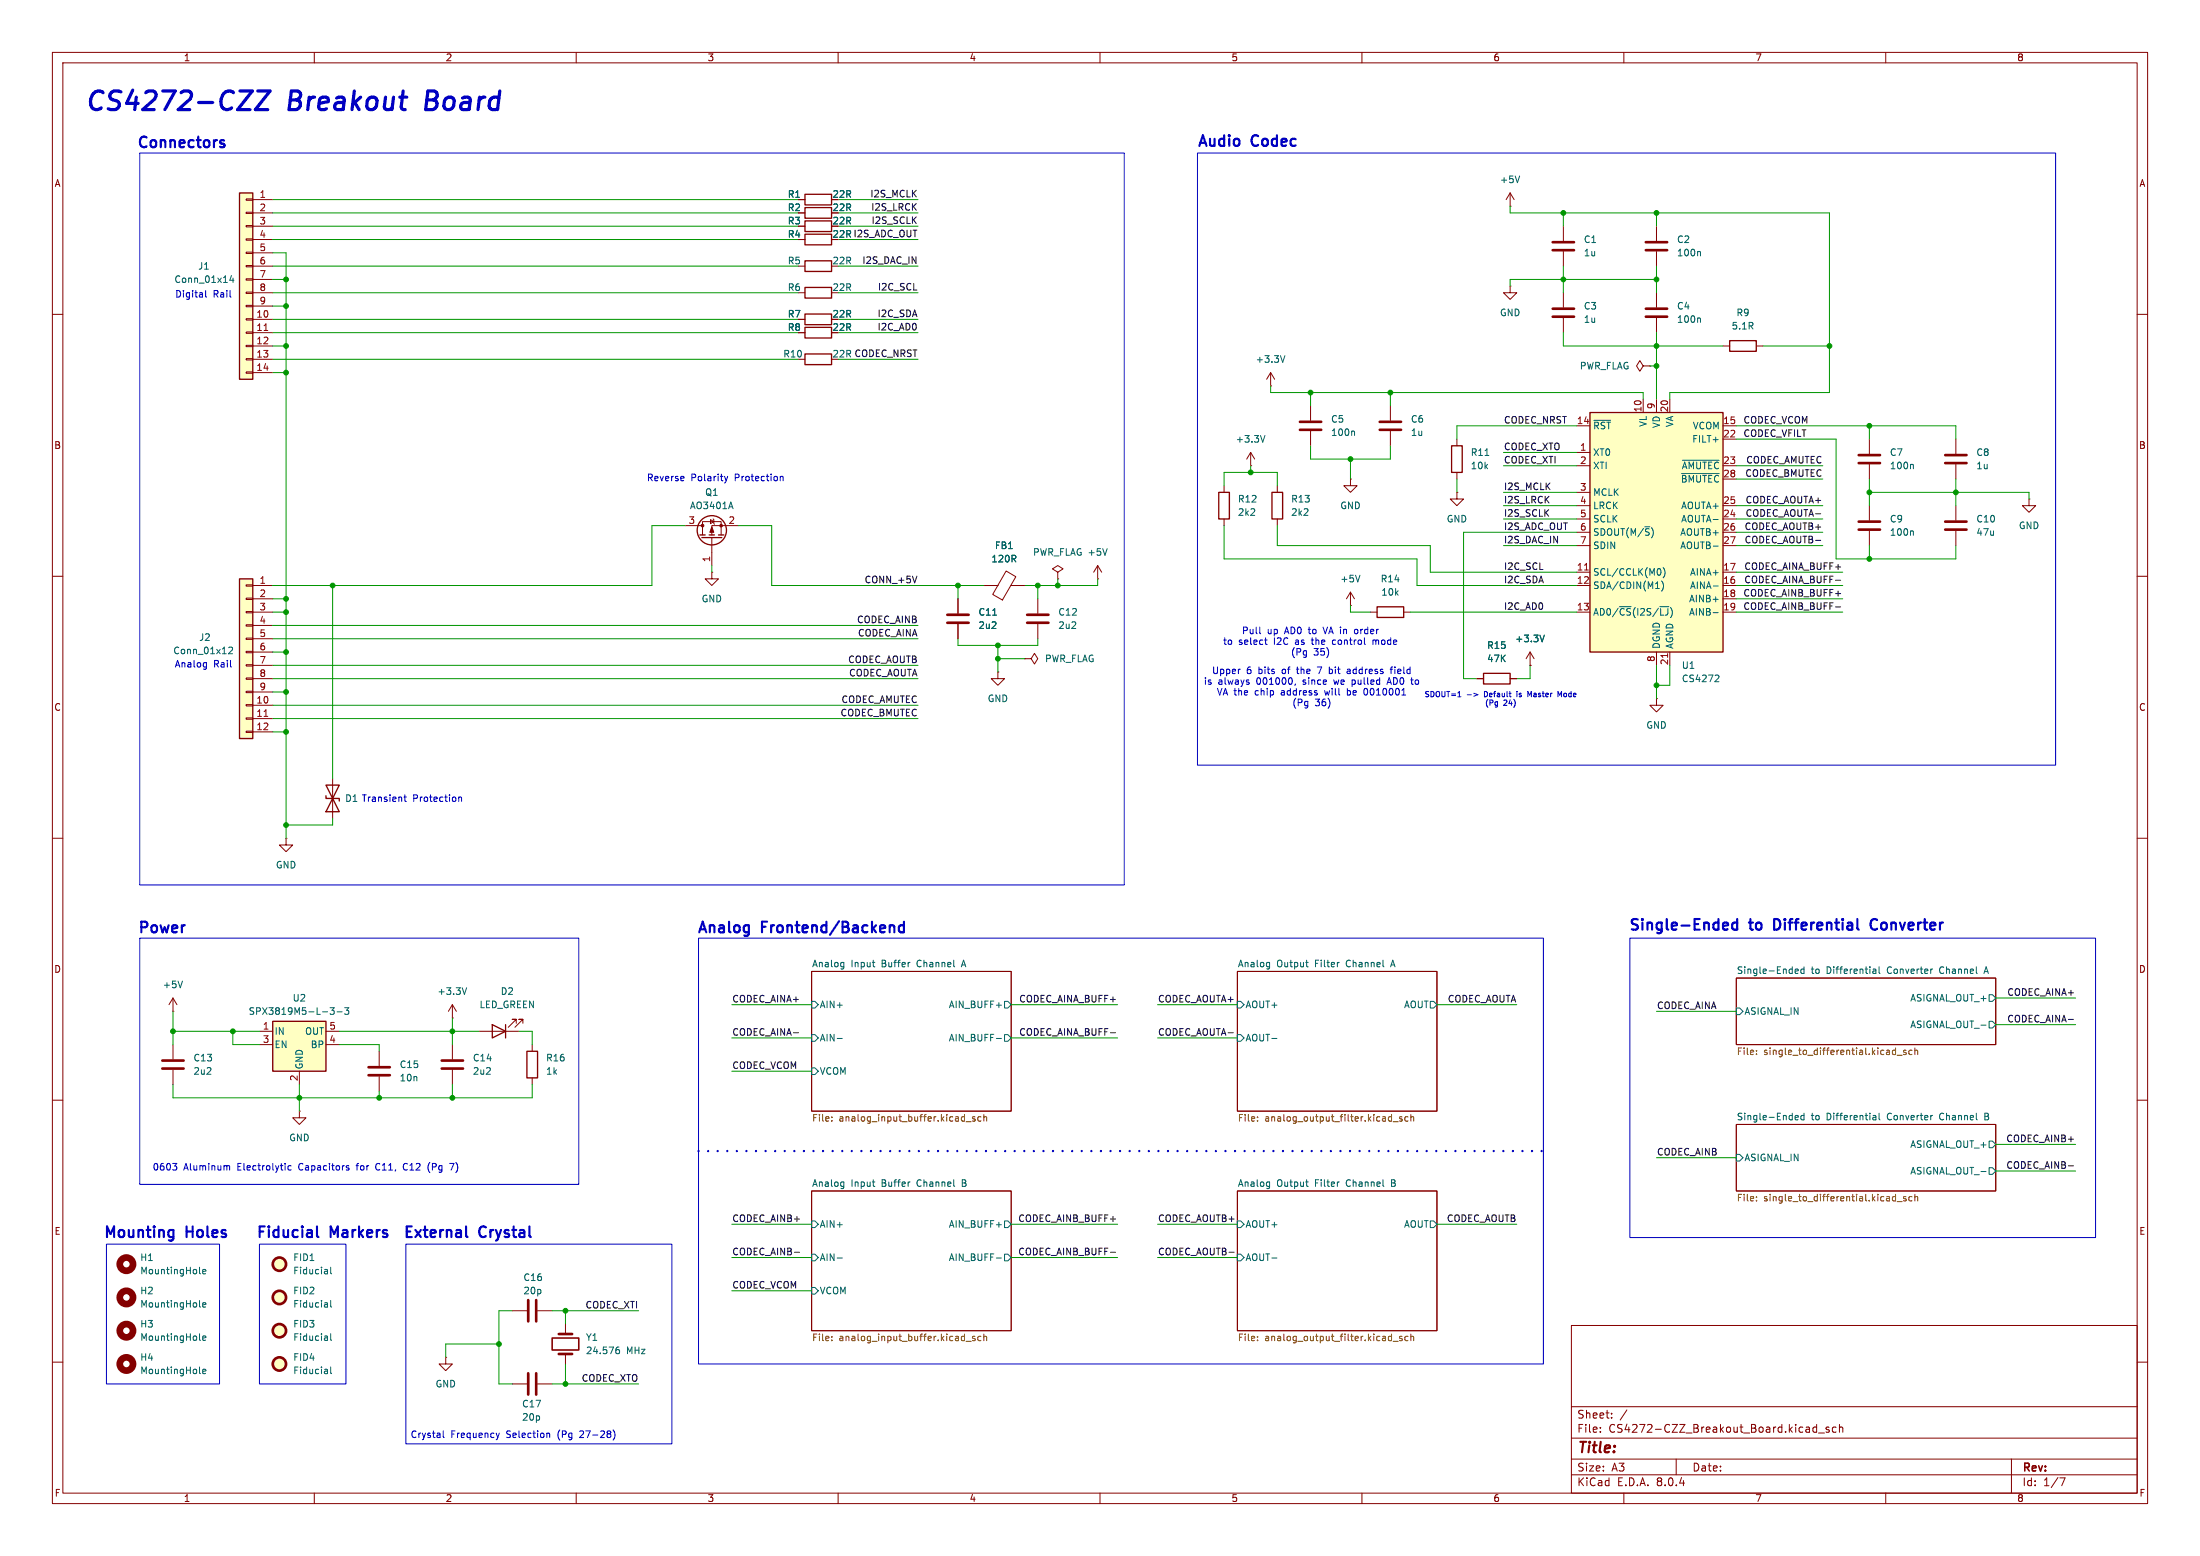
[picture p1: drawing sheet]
<svg xmlns="http://www.w3.org/2000/svg" width="420mm" height="297mm" viewBox="0 0 420 297" stroke-linecap="round" stroke-linejoin="round" font-family="sans-serif">
<g fill="none" stroke="#840000" stroke-width=".19">
<path d="M10 10h400v277h-400zM12 12h396v273h-396zM60 10v2M110 10v2M160 10v2M210 10v2M260 10v2M310 10v2M360 10v2M10 60h2M408 60h2M135.6 99.2l.7 .4-.7 .3z"/>
<path d="M136.1 99.1l.3 1M10 110h2M130.8 100.3h3.3M134.1 102.1v-2.5h3.6v2.5M135.9 102.6v5.4M141 100.3h-5.1v1.8M408 110h2M292.1 127h.1M292.1 124.5l-.8 1.2M292.1 124.5v2.5M292.1 124.5l.8 1.2M10 160h2"/>
<path d="M408 160h2M154.9 185.4h38.1v26.7h-38.1zM236.2 185.4h38.1v26.7h-38.1zM331.5 186.7h49.5v12.7h-49.5zM10 210h2M331.5 214.6h49.5v12.7h-49.5zM408 210h2M154.9 227.3h38.1v26.7h-38.1zM236.2 227.3h38.1v26.7h-38.1zM10 260h2M300 253h108v32h-108zM408 260h2"/>
<path d="M300 278.5h108M300 274.5h108M300 268.5h108M305.5 273.2v.2M305.5 272.5v.1M307.7 270.5v.2M307.7 269.8v.1M310.6 269.1l-1.3 1.9M320 278.5v3M346.1 273.1l.3 .3 .4-.1M346.8 271.9v1.5M346.8 272.5l-.4-.1-.3 .3"/>
<path d="M347.2 273.5h1.1M349.2 272.5l-.4-.1-.2 .2 .1 .2 .5 .2v.3h-.6M350.5 272.5l-.4-.1-.3 .3 .1 .6h.6M351.2 272.5l.2-.1 .3 .1 .1 .9M351.2 271.9v1.5M384 278.5v6.5M60 285v2M110 285v2M160 285v2M210 285v2M260 285v2M300 281.5h108"/>
<path d="M310 285v2M360 285v2M393.2 282.1h1l-.6 1.5"/>
</g>
<g fill="none" stroke="#006464" stroke-width=".19">
<path d="M139.5 95.8l.4 1.3M294.8 121.2l-.4 1.3M154.9 197.5h.7l.6 .6-.6 .7h-.7zM154.9 191.1h.7l.6 .7-.6 .6h-.7zM159.8 198.2h1M160.7 183.7l.4 .1M161.1 183.7v1l-.3 .3M161.1 184.5h-.4M166.5 183.7h.5M166.9 184.5h.1M190.2 191.9h1M190.2 198.2h1"/>
<path d="M191.8 191.1h.6l.6 .7-.6 .6h-.6zM191.8 197.5h.6l.6 .6-.6 .7h-.6zM236.2 197.5h.7l.6 .6-.6 .7h-.7zM236.2 191.1h.7l.6 .7-.6 .6h-.7zM242 183.7l.4 .1M242.4 184.5h-.4M242.4 183.7v1l-.3 .3M242.8 198.2h1M249.3 183.7h.4M249.6 184.5h.1M273 191.1h.7l.6 .7-.6 .6h-.7zM331.5 192.4h.6l.6 .6-.6 .7h-.6z"/>
<path d="M342.7 185.4l.6-.1-.1-.3h-.3l-.2 .1 .1 .7h.4M344.4 185h-.4l-.2 .2 .1 .6h.5M344.4 184.5v1.3M357.7 185l.4 .1v.7M358.1 185.8h-.4M358.1 185.3h-.4M358.7 184.5v1.1l.2 .2M378.2 195.7h.9M378.9 185.5h.6M379.2 184.5l-.5 1.3M379.7 189.9h.7l.6 .6-.6 .6h-.7zM379.7 194.9h.7l.6 .7-.6 .6h-.7z"/>
<path d="M154.9 203.8h.7l.6 .7-.6 .6h-.7zM342.7 213.3l.6-.1-.1-.2-.3-.1-.2 .2 .1 .6h.4M344.4 212.5v1.3M344.4 213l-.4-.1-.2 .3 .1 .5h.5M357.7 212.9l.4 .2v.7M358.1 213.7l-.4 .1M358.1 213.2l-.4 .1M358.7 212.5v1.1l.2 .2M378.9 213.1h.4M379.3 212.5h-.4v1.3h.5M379.7 217.8h.7l.6 .6-.6 .7h-.7zM154.9 239.4h.7l.6 .6-.6 .7h-.7z"/>
<path d="M154.9 233h.7l.6 .7-.6 .6h-.7zM160.7 225.6l.4 .1M161.1 225.6v1l-.3 .3M161.1 226.4l-.4 .1M166.5 225.6h.5M166.9 226.5h.1M190.2 233.8h1M191.8 233h.6l.6 .7-.6 .6h-.6zM191.8 239.4h.6l.6 .6-.6 .7h-.6zM236.2 239.4h.7l.6 .6-.6 .7h-.7zM236.2 233h.7l.6 .7-.6 .6h-.7zM242 225.6l.4 .1"/>
<path d="M242.4 225.6v1l-.3 .3M242.4 226.4l-.4 .1M249.3 225.6h.4M249.6 226.5h.1M273 233h.7l.6 .7-.6 .6h-.7zM331.5 220.3h.6l.6 .7-.6 .6h-.6zM378.2 223.6h.9M379.7 222.9h.7l.6 .6-.6 .7h-.7zM154.9 245.7h.7l.6 .7-.6 .6h-.7zM159.8 240.1h1M190.2 240.1h1M242.8 240.1h1"/>
</g>
<g fill="none" stroke="#725600" stroke-width=".19">
<path d="M158.8 213.9v.1M158.8 213.2v.1M184.4 214.1h1M186.1 213.2h-.3l-.2 .1 .1 .2 .4 .1v.3h-.5M187.3 213.2h-.4l-.2 .2 .1 .5h.5M187.8 213.3l.2-.1h.3l.1 .8M187.8 212.7v1.3M240.1 213.9v.1M240.1 213.2v.1M266 214.1h.9M267.6 213.2h-.3l-.1 .1v.2l.4 .1v.3h-.4M268.8 213.2h-.4l-.2 .2 .1 .5h.5"/>
<path d="M269.3 213.3l.2-.1h.3l.1 .8M269.3 212.7v1.3M335.3 201.2v.1M335.3 200.5v.1M361.7 200.5h.2M361.9 200v1.3M361.9 201.2l-.2 .1M362.2 201.4h.9M363.9 200.5h-.3l-.2 .1v.2l.5 .1v.3h-.5M365 200.5h-.3l-.3 .2 .1 .5h.5M365.6 200.6l.1-.1h.3l.1 .8M365.6 200v1.3"/>
<path d="M335.3 228.5v.1M335.3 229.1v.1M361.7 228.4l.2 .1M361.9 228v1.2M361.9 229.2h-.2M362.2 229.4h.9M363.9 228.5l-.3-.1-.2 .2v.2l.5 .1v.3h-.5M365 228.5l-.3-.1-.3 .2 .1 .6h.5M365.6 228v1.2M365.6 228.5l.1-.1 .3 .1 .1 .7M158.8 255.1v.1M158.8 255.8v.1"/>
<path d="M184.4 256h1M186.1 255.1h-.3l-.2 .1 .1 .2 .4 .1v.3h-.5M187.3 255.1h-.4l-.2 .2 .1 .5h.5M187.8 254.6v1.3M187.8 255.2l.2-.1h.3l.1 .8M240.1 255.1v.1M240.1 255.8v.1M266 256h.9M267.6 255.1h-.3l-.1 .1v.2l.4 .1v.3h-.4M268.8 255.1h-.4l-.2 .2 .1 .5h.5M269.3 254.6v1.3M269.3 255.2l.2-.1h.3l.1 .8"/>
</g>
<g fill="none" stroke="#840000" stroke-width=".25">
<path d="M133.6 102.1h1M134 102.6h3.8M135.4 102.1h1M137.2 102.1h1"/>
<circle cx="135.9" cy="101.2" r="2.79"/>
</g>
<g fill="#840000" stroke="#840000" stroke-width=".19">
<path d="M135.9 100.6l.4 1h-.8z"/>
<circle cx="137.7" cy="100.3" r=".25"/>
<circle cx="134.1" cy="100.3" r=".25"/>
</g>
<path d="M45.7 36.8h2.6v35.6h-2.6z" fill="#ffffc2"/>
<g fill="none" stroke="#840000" stroke-width=".19">
<path d="M47 38h1.3v.2h-1.3zM48.3 38.1h3.8M152.4 38.1h1.3M47 58.3h1.3v.2h-1.3zM47 55.8h1.3v.2h-1.3zM47 53.2h1.3v.3h-1.3zM47 50.7h1.3v.2h-1.3zM47 48.1h1.3v.3h-1.3zM47 45.6h1.3v.2h-1.3zM47 43.1h1.3v.2h-1.3zM47 40.5h1.3v.3h-1.3zM48.3 40.6h3.8"/>
<path d="M48.3 43.2h3.8M48.3 45.7h3.8M48.3 48.3h3.8M48.3 50.8h3.8M48.3 53.3h3.8M48.3 55.9h3.8M48.3 58.4h3.8M152.4 40.6h1.3M152.4 43.2h1.3M152.4 45.7h1.3M152.4 50.8h1.3M152.4 55.9h1.3"/>
<path d="M47 71h1.3v.2h-1.3zM47 68.5h1.3v.2h-1.3zM47 65.9h1.3v.3h-1.3zM47 63.4h1.3v.2h-1.3zM47 60.8h1.3v.3h-1.3zM48.3 61h3.8M48.3 63.5h3.8M48.3 66h3.8M48.3 68.6h3.8M48.3 71.1h3.8M152.4 61h1.3M152.4 63.5h1.3"/>
<path d="M152.4 68.6h1.3M233.7 92.7v1.3M233.7 99.1v1.2M243.8 92.7v1.3M243.8 99.1v1.2M257.8 91.4v1.3h1.3l-1.3 1.3-1.3-1.3h1.3M257.8 91.4h.1M278.1 94v1.3h1.3l-1.3 1.2-1.2-1.2h1.2M278.1 94h.1M356.9 83.8v2.8M356.9 88.6v2.8M356.9 96.5v2.8"/>
<path d="M373.4 96.5v2.8M135.9 109.2v1.3h1.3l-1.3 1.3-1.3-1.3h1.3M135.9 109.2h.1M257.8 115.6h.1M257.8 113l-.8 1.3M257.8 113v2.6M257.8 113l.8 1.3M261.6 116.8h1.3M268 116.8h1.2M356.9 101.3v2.8M373.4 101.3v2.8M281.9 129.5h1.3"/>
<path d="M288.3 129.5h1.3M316.2 133.4v1.2h1.3l-1.3 1.3-1.2-1.3h1.2M316.2 133.4h.1M85.1 259.1v1.2h1.3l-1.3 1.3-1.3-1.3h1.3M85.1 259.1h.1M97.8 250.2h2.8M102.6 250.2h2.8M107.9 252.7v1.9M107.9 258.4v1.9M97.8 264.2h2.8M102.6 264.2h2.8"/>
</g>
<g fill="none" stroke="#840000" stroke-width=".25">
<path d="M45.7 36.8h2.6v35.6h-2.6zM153.7 39.6h5v2.1h-5zM153.7 37.1h5v2h-5zM153.7 44.7h5v2h-5zM153.7 49.8h5v2h-5zM153.7 42.2h5v2h-5zM153.7 54.9h5v2h-5zM153.7 59.9h5v2.1h-5zM153.7 62.5h5v2h-5zM153.7 67.6h5v2h-5zM232.7 94h2v5.1h-2zM242.8 94h2.1v5.1h-2.1z"/>
<path d="M262.9 115.8h5.1v2.1h-5.1zM283.2 128.5h5.1v2.1h-5.1z"/>
</g>
<path d="M50.4 63.1h.7" fill="none" stroke="#a90000" stroke-width=".19"/>
<g fill="none" stroke="#006464" stroke-width=".19">
<path d="M44.2 52.6l-.3 .9h.8M44.5 53.1v.8M365.1 88.6l.2 .2v.7M259.6 109.8l-.4 1.3M365.1 101.3l.2 .2v.7M38.1 243l.2 .1M38.1 249.3l.2 .2M38.1 255.7l.2 .1M38.7 242.7l.6-.1-.1-.2-.3-.1-.2 .2 .1 .6h.4M38.7 249.1l.6-.1-.1-.3h-.3l-.2 .1 .1 .6h.4M38.7 255.4l.6-.1-.1-.2-.3-.1-.2 .2 .1 .6h.4M62.5 242.4v.7"/>
<path d="M62.5 248.7v.8M62.5 255.1v.7M62.5 255.8h-.1M62.5 255.3l-.1 .1M62.5 243.1h-.1M62.5 242.6l-.1 .1M62.5 249.4l-.1 .1M62.5 249h-.1M63.1 254.6v1.1l.2 .1M63.1 241.9v1.1l.2 .1M63.1 248.2v1.1l.2 .2M117.7 257.7l.3-.1 .3 .2-.1 .5h-.5"/>
<path d="M118.2 257.1l-.4 .1-.2 .2M38.1 262l.2 .2M38.7 261.8l.6-.1-.1-.3h-.3l-.2 .1 .1 .6h.4M62.5 261.4v.8M62.5 262.1l-.1 .1M62.5 261.7h-.1M63.1 260.9v1.1l.2 .2"/>
</g>
<g fill="none" stroke="#840000" stroke-width=".51">
<path d="M354.8 88.4h4.1M354.8 86.9h4.1M354.8 99.6h4.1M371.3 99.6h4.1M354.8 101.1h4.1M371.3 101.1h4.1M100.8 248.2v4M102.4 248.2v4M106.7 258.4h2.5M106.7 254.6h2.5M100.8 262.1v4.1M102.4 262.1v4.1"/>
<circle cx="53.3" cy="241.3" r="1.27"/>
<circle cx="53.3" cy="254" r="1.27"/>
<circle cx="53.3" cy="247.6" r="1.27"/>
<circle cx="53.3" cy="260.3" r="1.27"/>
</g>
<g fill="#ffffc2" stroke="#ffffc2" stroke-width=".19">
<circle cx="53.3" cy="254" r="1.27"/>
<circle cx="53.3" cy="241.3" r="1.27"/>
<circle cx="53.3" cy="247.6" r="1.27"/>
<circle cx="53.3" cy="260.3" r="1.27"/>
</g>
<path d="M105.4 255.4h5.1v2.3h-5.1z" fill="none" stroke="#840000" stroke-width=".3"/>
<g fill="none" stroke="#840000" stroke-width="1.3">
<circle cx="24.1" cy="241.3" r="1.27"/>
<circle cx="24.1" cy="254" r="1.27"/>
<circle cx="24.1" cy="247.6" r="1.27"/>
<circle cx="24.1" cy="260.3" r="1.27"/>
</g>
<path d="M303.5 78.7h25.4v45.8h-25.4z" fill="#ffffc2"/>
<path d="M303.5 78.7h25.4v45.8h-25.4zM330.2 65h5.1v2.1h-5.1zM277.1 85.1h2v5.1h-2zM94 195.6l2.5 1.3-2.5 1.2zM96.5 195.6v2.5M100.6 200.7h2v5h-2z" fill="none" stroke="#840000" stroke-width=".25"/>
<g fill="none" stroke="#840000" stroke-width=".19">
<path d="M288.3 39.4h.1M288.3 36.8l-.8 1.3M288.3 36.8v2.6M288.3 36.8l.8 1.3M288.3 54.6v1.3h1.3l-1.3 1.3-1.3-1.3h1.3M288.3 54.6h.1M298.4 43.2v2.8M298.4 48v2.8M298.4 55.9v2.8M316.2 43.2v2.8M316.2 48v2.8M316.2 55.9v2.8"/>
<path d="M242.6 73.7h.1M242.6 71.1l-.8 1.3M242.6 71.1v2.6M242.6 71.1l.7 1.3M250.2 77.5v2.8M265.4 77.5v2.8M298.4 60.7v2.8M313.7 69.9l-.6-1.1-.7 1.1 .7 1 .6-1h1.3M313.7 76.2v2.5M315 69.9h.1M316.2 60.7v2.8M316.2 76.2v2.5"/>
<path d="M318.8 76.2v2.5M328.9 66h1.3M335.3 66h1.2M238.8 88.9h.1M238.8 86.4l-.8 1.2M238.8 86.4v2.5M238.8 86.4l.7 1.2M250.2 82.3v2.8M265.4 82.3v2.8M278.1 83.8v1.3M278.1 90.2v1.2M301 86.4h2.5"/>
<path d="M301 81.3h2.5M301 88.9h2.5M301 99.1h2.5M301 96.5h2.5M301 94h2.5M328.9 81.3h2.6M328.9 88.9h2.6M328.9 83.8h2.6M328.9 99.1h2.6M328.9 96.5h2.6M328.9 91.4h2.6M373.4 83.8v2.8"/>
<path d="M373.4 88.6v2.8M387.3 95.3v1.2h1.3l-1.3 1.3-1.2-1.3h1.2M387.3 95.3h.1M182.9 114.3v2.8M182.9 119.1v2.8M198.1 114.3v2.8M198.1 119.1v2.8M201.9 109.2l1-.6-1-.6-1 .6 1 .6v1.3M201.9 110.5h.1M209.5 110.5h.1M209.5 108l-.7 1.2M209.5 108v2.5"/>
<path d="M209.5 108l.8 1.2M301 109.2h2.5M301 111.8h2.5M301 116.8h2.5M301 101.6h2.5M301 104.1h2.5M328.9 109.2h2.6M328.9 111.8h2.6M328.9 116.8h2.6M328.9 114.3h2.6M328.9 101.6h2.6M328.9 104.1h2.6"/>
<path d="M190.5 128.3v1.2h1.3l-1.3 1.3-1.3-1.3h1.3M190.5 128.3h.1M195.6 125.7h1.2l.7-1 .6 1-.6 1-.7-1M195.6 125.7h.1M316.2 124.5v2.5M318.8 124.5v2.5M33 193h.1M33 190.5v2.5M33 199.4v2.8M33 190.5l-.7 1.3M33 190.5l.8 1.3M86.4 199.4v2.8"/>
<path d="M91.4 196.9h7.7M98.6 195.3v-.7h-.8h.8l-1.6 1.5M99.8 195.3v-.7h-.7h.7l-1.5 1.5M101.6 199.4v1.3M33 204.2v2.8M86.4 204.2v2.8M101.6 205.7v1.3"/>
</g>
<g fill="none" stroke="#006464" stroke-width=".19">
<path d="M290.1 33.6l-.4 1.3M324.4 48l.2 .2v.6M245.3 67.9l-.4 1.3M324.4 60.7l.2 .2v.6M241.5 83.1l-.4 1.3M258.4 82.3l.2 .2v.6M283.5 86.9h.7M304.3 80.2h3.2M321 90.4h7.2M321.2 87.9h7M189.5 117.4h.7M211.4 104.7l-.5 1.3"/>
<path d="M316.1 112.3h.7M316.8 108.5a.79 .79 0 0 1 0 1.3M317.2 110.9a1.46 1.46 0 0 1 0 1.9M317.5 108.3a1.46 1.46 0 0 1 0 2M327.1 111.9h.9M327.1 116.9h.9M327.1 104.2h.9M327.6 128.8l.4 .1 .2 .3-.8 .9h.8M34.8 187.3l-.4 1.2"/>
</g>
<path d="M302.5 108.8h.7M318.4 124.8v.7" fill="none" stroke="#a90000" stroke-width=".19"/>
<g fill="none" stroke="#840000" stroke-width=".51">
<path d="M296.4 58.9h4.1M296.4 47.8h4.1M296.4 46.2h4.1M314.2 58.9h4.1M314.2 47.8h4.1M314.2 46.2h4.1M296.4 60.5h4.1M314.2 60.5h4.1M248.2 82h4M248.2 80.5h4M263.4 82h4.1M263.4 80.5h4.1"/>
<path d="M371.3 88.4h4.1M371.3 86.9h4.1M180.8 118.9h4.1M180.8 117.3h4.1M196.1 118.9h4.1M196.1 117.3h4.1M31 204h4.1M31 202.4h4.1M84.3 204h4.1M84.3 202.4h4.1"/>
</g>
<path d="M45.7 110.5h2.6v30.5h-2.6z" fill="#ffffc2"/>
<g fill="none" stroke="#840000" stroke-width=".19">
<path d="M47 119.3h1.3v.2h-1.3zM47 116.7h1.3v.3h-1.3zM47 114.2h1.3v.2h-1.3zM47 111.6h1.3v.3h-1.3zM48.3 111.8h3.8M48.3 114.3h3.8M48.3 116.8h3.8M48.3 119.4h3.8M47 139.6h1.3v.2h-1.3zM47 137h1.3v.3h-1.3zM47 134.5h1.3v.2h-1.3zM47 132h1.3v.2h-1.3z"/>
<path d="M47 129.4h1.3v.3h-1.3zM47 126.9h1.3v.2h-1.3zM47 124.3h1.3v.3h-1.3zM47 121.8h1.3v.2h-1.3zM48.3 134.6h3.8M48.3 137.2h3.8M48.3 139.7h3.8M48.3 121.9h3.8M48.3 124.5h3.8M48.3 127h3.8M48.3 129.5h3.8M48.3 132.1h3.8"/>
<path d="M63.5 148.6v7.6M72.4 200.7v2.8M72.4 205.5v2.8"/>
</g>
<path d="M45.7 110.5h2.6v30.5h-2.6zM62.2 151.9v.5h2.6v.5M62.2 149.9h2.6l-2.6 5h2.6z" fill="none" stroke="#840000" stroke-width=".25"/>
<path d="M50.4 136.7h.7" fill="none" stroke="#a90000" stroke-width=".19"/>
<path d="M43.7 123.6l.5-.1 .2 .4-.8 .9h.8" fill="none" stroke="#006464" stroke-width=".19"/>
<path d="M70.4 205.2h4M70.4 203.7h4" fill="none" stroke="#840000" stroke-width=".51"/>
<path d="M52.1 194.9h10.1v9.6h-10.1z" fill="#ffffc2"/>
<path d="M52.1 194.9h10.1v9.6h-10.1z" fill="none" stroke="#840000" stroke-width=".25"/>
<g fill="none" stroke="#840000" stroke-width=".19">
<path d="M152.4 38.1h1.3M152.4 40.6h1.3M152.4 45.7h1.3M152.4 43.2h1.3M152.4 61h1.3M152.4 63.5h1.3M182.9 114.3v2.8M182.9 119.1v2.8M188 111.8h2.5M192.1 109l1.8 1.1-2.5 4.4-1.9-1zM193 111.8h2.6M281.9 129.5h1.3"/>
<path d="M288.3 129.5h1.3M292.1 127h.1M54.6 160v1.3h1.3l-1.3 1.3-1.3-1.3h1.3M54.6 160h.1M49.5 196.9h2.6M49.5 199.4h2.6M62.2 196.9h2.6M62.2 199.4h2.6M86.4 194.3h.1M86.4 191.8l-.8 1.2M86.4 191.8v2.5M86.4 191.8l.7 1.2"/>
<path d="M57.1 212.1v1.3h1.3l-1.3 1.2-1.2-1.2h1.2M57.1 212.1h.1M57.1 204.5v2.5"/>
</g>
<path d="M189.5 117.4h.7M294.8 121.2l-.4 1.3M63 192.3h.8l-.4 .5 .3 .2v.5l-.1 .1-.6-.1M64.3 193.1h1M65.8 192.3h.8l-.4 .5 .3 .2v.5l-.2 .1-.5-.1M89.1 188.5l-.4 1.3" fill="none" stroke="#006464" stroke-width=".19"/>
<path d="M175 110l-.4 1.2M346.6 103.1h1M350.4 115.8h1M350.4 110.8h1M151.5 197.1h.9M212 197.1h1M394.9 194.6h.9M151.7 239h.9M212 239h1M234.6 239h1M394.9 222.5h.9" fill="none" stroke="#0f0f0f" stroke-width=".19"/>
<g fill="none" stroke="#0000c2" stroke-width=".41">
<path d="M42.3 27.4l.5 .1 .1 .3-.3 .3h-.4M42.3 26.7l.5 .1M172.6 175.9v2.1M172.6 176.7l-.6-.1-.4 .4v.6l.2 .3 .2 .1 .6-.1M329.6 176.1l.2 .1 .1 .4-1 .2M329.8 177.4l-.2 .1M331.6 175.4v2.1M331.6 176.2l-.5-.1-.4 .4v.6l.2 .3 .2 .1 .5-.1M358 175.4a1.03 1.03 0 0 0-.9 1 1.03 1.03 0 0 0 .9 1.1M32.9 234.8l.2 .1M33.1 234.8l-.1 1.8M33.1 236l-.2 .1"/>
<path d="M60.5 234.1v1.7l.3 .3M89 234.1v1.7l.3 .3"/>
</g>
<g fill="none" stroke="#0000c2" stroke-width=".19">
<path d="M26.7 29.2h187.9v139.7h-187.9zM228.6 29.2h163.8v116.9h-163.8zM39.3 55.4v1.1l.1 .2M130.5 91l.1 .2-.6 .1M138.3 90.9l.3 .9M138.6 91.8l-.3 .4M138.9 90.9l-.3 .9M149 90.9v.9M149 91l.1-.1 .3 .1 .1 .8M240.5 119.7v1.1l.2 .2M252.6 119.7l.4 1.3M39 126.5h.4"/>
<path d="M39.4 126.5v1l-.2 .3M39.4 127.3h-.4M236.7 127.7h.1M241.6 122.8l.3 .2M247.3 130.6l-.1 .2M251.5 127.3h.8M253.8 127.3v1.3M253.8 128.5l.3 .1M254.1 127.7l-.3 .1M254.6 122.2l-.2 .2v.4l.2 .2M257.2 127.8h.5M257.2 131.4v1.3"/>
<path d="M257.2 132.6l.1 .1M257.3 131.8l-.1 .1M257.8 128l-.5 .1-.1 .2 .1 .3 .5-.1M258.1 129.8v1.2M258.1 130.6h.1M258.2 129.8h-.1M259 120.1l-.3 .1-.1 .2v.4l.4 .2M260.4 131.9l.1 .6 .3 .2M262.1 122.2v.8M262.5 122.2l-.4 .1M264.9 130.3h.6M265.2 129.4l-.4 1.2"/>
<path d="M265.4 127.7h.5M265.9 127.3l-.3 .2v1.1M269.3 129.8h.5M269.7 130.6h.1M278.3 133h.6M280.1 132.6h.8M281.4 132.3l.7 .3-.7 .3M289.6 132v.1M292 132.7l-.3-.7v1M298.1 132l-.3 .7-.4-.7v1M77.1 152.1h.5M77.3 151.7v1.1l.3 .2"/>
<path d="M87.6 152.3l.2-.2 .3 .1v.8M87.6 152.1v.9M26.7 179.1h83.8v47h-83.8zM133.3 179.1h161.3v81.2h-161.3zM311.1 179.1h88.9v57.1h-88.9zM20.3 237.5h21.6v26.7h-21.6zM33 222.1h.7l-.4 .5M33.5 222.6l.2 .2v.3l-.2 .2M43.4 222.6h.4v.7M49.5 237.5h16.5v26.7h-16.5zM55.6 222.6l-.4-.1-.2 .2 .1 .6h.5M66.3 222.5l.3 .1"/>
<path d="M66.3 222.9l.3 .1v.2l-.4 .1M72 222.1l-.3 .5 .3 .7M77.4 222.1a.68 .68 0 0 0-.4 .6 .68 .68 0 0 0 .4 .6M77.5 237.5h50.8v38.1h-50.8zM82.1 221.9a1.46 1.46 0 0 0 0 1.9M85.8 222.1h.9l-.6 1.2M84.6 273.1v1.1l.2 .2M94.7 273.5l.3 .9M95 274.4l-.1 .3M95.3 273.5l-.3 .9M104.5 273.6h.4v.8M117 272.9a1.46 1.46 0 0 1 0 2"/>
</g>
<path d="M45.8 17.4h2.4l-2.8 3.5h2.3M49.2 17.4h2.4l-2.9 3.5h2.4" fill="none" stroke="#0000c2" stroke-width=".61"/>
<path d="M133.3 219.7h161.3" fill="none" stroke="#0000c2" stroke-width=".46" stroke-dasharray="0 1.8"/>
<g fill="none" stroke="#009600" stroke-width=".19">
<path d="M52.1 38.1h100.3M160 38.1h15.3M288.3 39.4v1.2h60.9v34.3h-30.4v1.3M52.1 48.3h2.5v111.7M52.1 40.6h100.3M52.1 45.7h100.3M52.1 50.8h100.3M52.1 43.2h100.3M52.1 55.9h100.3M52.1 53.3h2.5M52.1 58.4h2.5M160 40.6h15.3"/>
<path d="M160 45.7h15.3M160 50.8h15.3M160 43.2h15.3M160 55.9h15.3M298.4 40.6v2.6M298.4 50.8v5.1M316.2 40.6v2.6M316.2 50.8v5.1M316.2 53.3h-27.9v1.3M52.1 68.6h100.3M52.1 61h100.3M52.1 63.5h100.3"/>
<path d="M52.1 66h2.5M52.1 71.1h2.5M160 68.6h15.3M160 61h15.3M160 63.5h15.3M242.6 73.7v1.2h71.1v1.3M250.2 74.9v2.6M265.4 74.9v2.6M298.4 63.5v2.5h30.5M315 69.9h1.2M316.2 63.5v12.7M336.5 66h12.7"/>
<path d="M233.7 92.7v-2.5h10.1v2.5M238.8 88.9v1.3M250.2 85.1v2.5h15.2v-2.5M257.8 87.6v3.8M278.1 91.4v2.6M287 94h14M287 88.9h14M287 86.4h14M287 96.5h14M287 99.1h14M301 81.3h-22.9v2.5M331.5 81.3h41.9v2.5"/>
<path d="M331.5 83.8h19v22.9h22.9v-2.6M331.5 88.9h16.5M331.5 96.5h16.5M331.5 99.1h16.5M331.5 91.4h16.5M356.9 94h30.4v1.3M356.9 81.3v2.5M356.9 91.4v5.1M373.4 91.4v5.1M52.1 119.4h123.2M52.1 116.8h2.5M52.1 114.3h2.5"/>
<path d="M63.5 111.8v36.8M130.8 100.3h-6.3v11.5h-72.4M135.9 108v1.2M141 100.3h6.3v11.5h40.7M182.9 111.8v2.5M198.1 111.8v2.5M201.9 110.5v1.3M209.5 110.5v1.3h-13.9M233.7 100.3v6.4h36.8v5.1h30.5M243.8 100.3v3.8h29.2v5.1h28M257.8 115.6v1.2h3.8M269.2 116.8h31.8"/>
<path d="M287 104.1h14M301 101.6h-21.6v27.9h2.5M331.5 111.8h20.3M331.5 104.1h16.5M331.5 109.2h20.3M331.5 116.8h20.3M331.5 114.3h20.3M331.5 101.6h16.5M356.9 104.1v2.6M52.1 137.2h123.2M52.1 139.7h2.5M52.1 134.6h123.2"/>
<path d="M52.1 127h123.2M52.1 132.1h2.5M52.1 129.5h123.2M52.1 121.9h123.2M52.1 124.5h2.5M182.9 121.9v1.3h15.2v-1.3M190.5 123.2v5.1M190.5 125.7h5.1M292.1 127v2.5h-2.5M316.2 127v6.4M318.8 127v3.8h-2.6M63.5 156.2v1.3h-8.9"/>
<path d="M33 196.9h16.5M33 193v6.4M44.4 196.9v2.5h5.1M64.8 196.9h26.6M64.8 199.4h7.6v1.3M86.4 194.3v5.1M99.1 196.9h2.5v2.5M139.7 198.1h15.2M139.7 191.8h15.2M193 198.1h20.4M193 191.8h20.4M221 198.1h15.2"/>
<path d="M221 191.8h15.2M274.3 191.8h15.3M316.2 193h15.3M381 190.5h15.2M381 195.6h15.2M33 207v2.6h68.6v-2.6M57.1 207v5.1M72.4 208.3v1.3M86.4 207v2.6M139.7 204.5h15.2M381 218.4h15.2M139.7 233.7h15.2"/>
<path d="M193 233.7h20.4M221 233.7h15.2M274.3 233.7h15.3M316.2 221h15.3M381 223.5h15.2M95.2 256.5h-10.1v2.6M97.8 250.2h-2.6v14h2.6M105.4 250.2h16.5M107.9 250.2v2.5M139.7 246.4h15.2M139.7 240h15.2M193 240h20.4"/>
<path d="M221 240h15.2M105.4 264.2h16.5M107.9 260.3v3.9"/>
</g>
<g fill="#009600" stroke="#009600" stroke-width=".19">
<circle cx="316.2" cy="66" r=".46"/>
<circle cx="316.2" cy="53.3" r=".46"/>
<circle cx="316.2" cy="40.6" r=".46"/>
<circle cx="316.2" cy="69.9" r=".46"/>
<circle cx="298.4" cy="40.6" r=".46"/>
<circle cx="298.4" cy="53.3" r=".46"/>
<circle cx="257.8" cy="87.6" r=".46"/>
<circle cx="250.2" cy="74.9" r=".46"/>
<circle cx="265.4" cy="74.9" r=".46"/>
<circle cx="198.1" cy="111.8" r=".46"/>
<circle cx="201.9" cy="111.8" r=".46"/>
<circle cx="190.5" cy="125.7" r=".46"/>
<circle cx="182.9" cy="111.8" r=".46"/>
<circle cx="190.5" cy="123.2" r=".46"/>
<circle cx="356.9" cy="106.7" r=".46"/>
<circle cx="373.4" cy="94" r=".46"/>
<circle cx="238.8" cy="90.2" r=".46"/>
<circle cx="356.9" cy="81.3" r=".46"/>
<circle cx="349.2" cy="66" r=".46"/>
<circle cx="356.9" cy="94" r=".46"/>
<circle cx="316.2" cy="130.8" r=".46"/>
<circle cx="54.6" cy="132.1" r=".46"/>
<circle cx="54.6" cy="124.5" r=".46"/>
<circle cx="54.6" cy="116.8" r=".46"/>
<circle cx="54.6" cy="71.1" r=".46"/>
<circle cx="54.6" cy="58.4" r=".46"/>
<circle cx="54.6" cy="66" r=".46"/>
<circle cx="54.6" cy="53.3" r=".46"/>
<circle cx="63.5" cy="111.8" r=".46"/>
<circle cx="54.6" cy="114.3" r=".46"/>
<circle cx="95.2" cy="256.5" r=".46"/>
<circle cx="54.6" cy="157.5" r=".46"/>
<circle cx="54.6" cy="139.7" r=".46"/>
<circle cx="107.9" cy="250.2" r=".46"/>
<circle cx="107.9" cy="264.2" r=".46"/>
<circle cx="33" cy="196.9" r=".46"/>
<circle cx="44.4" cy="196.9" r=".46"/>
<circle cx="86.4" cy="196.9" r=".46"/>
<circle cx="86.4" cy="209.6" r=".46"/>
<circle cx="72.4" cy="209.6" r=".46"/>
<circle cx="57.1" cy="209.6" r=".46"/>
</g>
<g font-size="5" fill="#0000c2">
<text x="15.9" y="22">CS4272-CZZ</text>
<text x="54.9" y="22">Breakout</text>
<text x="82.1" y="22">Board</text>
</g>
<g font-size="2.8" fill="#0000c2">
<text x="25.9" y="28.8">Connectors</text>
<text x="228.4" y="28.6">Audio</text>
<text x="238.9" y="28.6">Codec</text>
<text x="26.1" y="178.7">Power</text>
<text x="132.9" y="178.7">Analog</text>
<text x="145.4" y="178.7">Frontend/Backend</text>
<text x="310.7" y="178.2">Single-Ended</text>
<text x="334.1" y="178.2">to</text>
<text x="339.4" y="178.2">Differential</text>
<text x="358.7" y="178.2">Converter</text>
<text x="19.5" y="236.8">Mounting</text>
<text x="35.5" y="236.8">Holes</text>
<text x="48.7" y="236.8">Fiducial</text>
<text x="63" y="236.8">Markers</text>
<text x="76.8" y="236.8">External</text>
<text x="91.5" y="236.8">Crystal</text>
</g>
<text font-size="2.8" fill="#840000" x="301" y="277.9">Title:</text>
<g font-size="2.1" fill="#840000">
<text x="301" y="273.7">File:</text>
<text x="301" y="271">Sheet:</text>
<text x="307.1" y="273.7">CS4272-CZZ_Breakout_Board.kicad_sch</text>
<text x="301" y="281.1">Size:</text>
<text x="307.6" y="281.1">A3</text>
<text x="323" y="281.1">Date:</text>
<text x="386" y="281.3">Rev:</text>
<text x="301" y="283.9">KiCad</text>
<text x="308.7" y="283.9">E.D.A.</text>
<text x="316.3" y="283.9">8.0.4</text>
<text x="386" y="283.9">Id:</text>
<text x="390.1" y="283.9">1/7</text>
</g>
<g font-size="1.8" fill="#840000">
<text x="35" y="11.9">1</text>
<text x="85" y="11.9">2</text>
<text x="135" y="11.9">3</text>
<text x="185" y="11.9">4</text>
<text x="235" y="11.9">5</text>
<text x="285" y="11.9">6</text>
<text x="335" y="11.9">7</text>
<text x="385" y="11.9">8</text>
<text x="10.3" y="35.9">A</text>
<text x="408.3" y="35.9">A</text>
<text x="158.8" y="40.5">22R</text>
<text x="158.8" y="37.9">22R</text>
<text x="158.8" y="43">22R</text>
<text x="158.8" y="45.6">22R</text>
<text x="158.8" y="60.8">22R</text>
<text x="158.8" y="63.3">22R</text>
<text x="10.3" y="85.9">B</text>
<text x="408.2" y="85.9">B</text>
<text x="10.3" y="135.9">C</text>
<text x="408.2" y="135.9">C</text>
<text x="10.3" y="185.9">D</text>
<text x="408.2" y="185.9">D</text>
<text x="10.3" y="235.9">E</text>
<text x="408.3" y="235.9">E</text>
<text x="10.3" y="285.9">F</text>
<text x="35" y="286.9">1</text>
<text x="85" y="286.9">2</text>
<text x="135" y="286.9">3</text>
<text x="185" y="286.9">4</text>
<text x="235" y="286.9">5</text>
<text x="285" y="286.9">6</text>
<text x="335" y="286.9">7</text>
<text x="385" y="286.9">8</text>
<text x="408.3" y="285.9">F</text>
</g>
<g font-size="1.8" fill="#006464">
<text x="286.3" y="35.2">+5V</text>
<text x="150.3" y="40.5">R2</text>
<text x="150.3" y="37.9">R1</text>
<text x="150.3" y="45.6">R4</text>
<text x="150.3" y="43">R3</text>
<text x="302.3" y="46.6">C1</text>
<text x="320.1" y="46.6">C2</text>
<text x="37.7" y="51.7">J1</text>
<text x="150.3" y="50.6">R5</text>
<text x="158.8" y="50.6">22R</text>
<text x="302.3" y="49.1">1u</text>
<text x="320.1" y="49.1">100n</text>
<text x="33.2" y="54.2">Conn_01x14</text>
<text x="150.3" y="55.7">R6</text>
<text x="158.8" y="55.7">22R</text>
<text x="302.3" y="59.3">C3</text>
<text x="320.1" y="59.3">C4</text>
<text x="150.3" y="60.8">R7</text>
<text x="150.3" y="63.3">R8</text>
<text x="286.3" y="60.6">GND</text>
<text x="302.3" y="61.8">1u</text>
<text x="320.1" y="61.8">100n</text>
<text x="330.5" y="63.1">5.1R</text>
<text x="331.4" y="60.6">R9</text>
<text x="149.4" y="68.4">R10</text>
<text x="239.6" y="69.4">+3.3V</text>
<text x="301.5" y="70.7">PWR_FLAG</text>
<text x="254" y="80.9">C5</text>
<text x="254" y="83.4">100n</text>
<text x="269.3" y="80.9">C6</text>
<text x="269.3" y="83.4">1u</text>
<text x="304" y="82.1">~{RST}</text>
<text x="314.6" y="81.6" transform="rotate(-90 314.6 81.6)">VL</text>
<text x="317.1" y="81.8" transform="rotate(-90 317.1 81.8)">VD</text>
<text x="319.6" y="81.6" transform="rotate(-90 319.6 81.6)">VA</text>
<text x="323.1" y="82.1">VCOM</text>
<text x="235.8" y="84.7">+3.3V</text>
<text x="280.7" y="87.2">R11</text>
<text x="280.7" y="89.8">10k</text>
<text x="304" y="87.2">XT0</text>
<text x="304" y="89.8">XTI</text>
<text x="321" y="89.8">~{AMUTEC}</text>
<text x="323" y="84.7">FILT+</text>
<text x="360.7" y="87.2">C7</text>
<text x="360.7" y="89.8">100n</text>
<text x="377.2" y="87.2">C8</text>
<text x="377.2" y="89.8">1u</text>
<text x="134.5" y="94.8">Q1</text>
<text x="304" y="94.8">MCLK</text>
<text x="320.8" y="92.3">~{BMUTEC}</text>
<text x="131.6" y="97.4">AO3401A</text>
<text x="236.2" y="98.7">2k2</text>
<text x="236.2" y="96.1">R12</text>
<text x="246.4" y="98.7">2k2</text>
<text x="246.4" y="96.1">R13</text>
<text x="255.8" y="97.4">GND</text>
<text x="276.1" y="99.9">GND</text>
<text x="304" y="97.4">LRCK</text>
<text x="304" y="99.9">SCLK</text>
<text x="320.8" y="99.9">AOUTA-</text>
<text x="320.8" y="97.4">AOUTA+</text>
<text x="360.7" y="99.9">C9</text>
<text x="377.2" y="99.9">C10</text>
<text x="385.3" y="101.2">GND</text>
<text x="189.2" y="107.5">120R</text>
<text x="189.8" y="105">FB1</text>
<text x="197.1" y="106.3">PWR_FLAG +5V</text>
<text x="304" y="102.5">SDOUT(M/~{S})</text>
<text x="304" y="105">SDIN</text>
<text x="320.7" y="102.5">AOUTB+</text>
<text x="320.7" y="105">AOUTB-</text>
<text x="360.7" y="102.5">100n</text>
<text x="377.2" y="102.5">47u</text>
<text x="255.8" y="111.4">+5V</text>
<text x="263.5" y="111.4">R14</text>
<text x="263.6" y="113.9">10k</text>
<text x="304" y="110.1">SCL/CCLK(M0)</text>
<text x="304" y="112.6">SDA/CDIN(M1)</text>
<text x="322.5" y="112.6">AINA-</text>
<text x="322.5" y="110.1">AINA+</text>
<text x="133.9" y="115.2">GND</text>
<text x="186.7" y="117.7">C11</text>
<text x="201.9" y="117.7">C12</text>
<text x="304" y="117.7">AD0/~{CS}(I2S/~{LJ})</text>
<text x="322.4" y="115.2">AINB+</text>
<text x="322.4" y="117.7">AINB-</text>
<text x="33" y="125.1">Conn_01x12</text>
<text x="37.9" y="122.5">J2</text>
<text x="186.7" y="120.2">2u2</text>
<text x="201.9" y="120.2">2u2</text>
<text x="283.8" y="124.1">R15</text>
<text x="289.2" y="122.8">+3.3V</text>
<text x="317.1" y="124" transform="rotate(-90 317.1 124)">DGND</text>
<text x="319.6" y="124" transform="rotate(-90 319.6 124)">AGND</text>
<text x="199.4" y="126.6">PWR_FLAG</text>
<text x="283.8" y="126.6">47K</text>
<text x="321" y="127.9">U1</text>
<text x="321" y="130.4">CS4272</text>
<text x="188.5" y="134.2">GND</text>
<text x="314.2" y="139.3">GND</text>
<text x="52.6" y="166">GND</text>
<text x="154.9" y="184.7">Analog</text>
<text x="162.5" y="184.7">Input</text>
<text x="168.4" y="184.7">Buffer</text>
<text x="175.3" y="184.7">Channel</text>
<text x="184.1" y="184.7">A</text>
<text x="236.2" y="184.7">Analog</text>
<text x="243.7" y="184.7">Output</text>
<text x="251.1" y="184.7">Filter</text>
<text x="257.3" y="184.7">Channel</text>
<text x="266.1" y="184.7">A</text>
<text x="331.5" y="186">Single-Ended</text>
<text x="345.8" y="186">to</text>
<text x="348.8" y="186">Differential</text>
<text x="360.6" y="186">Converter</text>
<text x="370.7" y="186">Channel</text>
<text x="379.5" y="186">A</text>
<text x="31" y="188.8">+5V</text>
<text x="55.8" y="191.4">U2</text>
<text x="83.4" y="190.1">+3.3V</text>
<text x="95.5" y="190.1">D2</text>
<text x="364.6" y="191.4">ASIGNAL_OUT_+</text>
<text x="47.4" y="193.9">SPX3819M5-L-3-3</text>
<text x="52.3" y="197.7">IN</text>
<text x="58.1" y="197.7">OUT</text>
<text x="91.4" y="192.6">LED_GREEN</text>
<text x="156.4" y="192.6">AIN+</text>
<text x="181" y="192.6">AIN_BUFF+</text>
<text x="237.7" y="192.6">AOUT+</text>
<text x="267.9" y="192.6">AOUT</text>
<text x="332.9" y="193.9">ASIGNAL_IN</text>
<text x="364.6" y="196.4">ASIGNAL_OUT_-</text>
<text x="36.8" y="202.8">C13</text>
<text x="52.3" y="200.3">EN</text>
<text x="59.2" y="200.3">BP</text>
<text x="90.2" y="202.8">C14</text>
<text x="104.1" y="202.8">R16</text>
<text x="156.4" y="199">AIN-</text>
<text x="181" y="199">AIN_BUFF-</text>
<text x="237.7" y="199">AOUT-</text>
<text x="36.8" y="205.3">2u2</text>
<text x="58" y="204.2" transform="rotate(-90 58 204.2)">GND</text>
<text x="76.2" y="204.1">C15</text>
<text x="76.2" y="206.6">10n</text>
<text x="90.2" y="205.3">2u2</text>
<text x="104.1" y="205.3">1k</text>
<text x="156.4" y="205.3">VCOM</text>
<text x="331.5" y="213.9">Single-Ended</text>
<text x="345.8" y="213.9">to</text>
<text x="348.8" y="213.9">Differential</text>
<text x="360.6" y="213.9">Converter</text>
<text x="370.7" y="213.9">Channel</text>
<text x="379.5" y="213.9">B</text>
<text x="55.1" y="218">GND</text>
<text x="332.9" y="221.8">ASIGNAL_IN</text>
<text x="364.6" y="219.3">ASIGNAL_OUT_+</text>
<text x="154.9" y="226.6">Analog</text>
<text x="162.5" y="226.6">Input</text>
<text x="168.4" y="226.6">Buffer</text>
<text x="175.3" y="226.6">Channel</text>
<text x="184.1" y="226.6">B</text>
<text x="236.2" y="226.6">Analog</text>
<text x="243.7" y="226.6">Output</text>
<text x="251.1" y="226.6">Filter</text>
<text x="257.3" y="226.6">Channel</text>
<text x="266.1" y="226.6">B</text>
<text x="364.6" y="224.4">ASIGNAL_OUT_-</text>
<text x="156.4" y="234.5">AIN+</text>
<text x="181" y="234.5">AIN_BUFF+</text>
<text x="237.7" y="234.5">AOUT+</text>
<text x="267.9" y="234.5">AOUT</text>
<text x="26.7" y="240.9">H1</text>
<text x="26.7" y="243.4">MountingHole</text>
<text x="55.9" y="240.9">FID1</text>
<text x="55.9" y="243.4">Fiducial</text>
<text x="99.8" y="244.7">C16</text>
<text x="156.4" y="240.9">AIN-</text>
<text x="181" y="240.9">AIN_BUFF-</text>
<text x="237.7" y="240.9">AOUT-</text>
<text x="26.7" y="247.2">H2</text>
<text x="26.7" y="249.8">MountingHole</text>
<text x="55.9" y="247.2">FID2</text>
<text x="55.9" y="249.8">Fiducial</text>
<text x="99.8" y="247.2">20p</text>
<text x="156.4" y="247.2">VCOM</text>
<text x="26.7" y="253.6">H3</text>
<text x="26.7" y="256.1">MountingHole</text>
<text x="55.9" y="253.6">FID3</text>
<text x="55.9" y="256.1">Fiducial</text>
<text x="111.8" y="256.1">Y1</text>
<text x="26.7" y="259.9">H4</text>
<text x="26.7" y="262.5">MountingHole</text>
<text x="55.9" y="259.9">FID4</text>
<text x="55.9" y="262.5">Fiducial</text>
<text x="111.8" y="258.7">24.576</text>
<text x="119.6" y="258.7">MHz</text>
<text x="83.1" y="265">GND</text>
<text x="99.6" y="268.8">C17</text>
<text x="99.6" y="271.4">20p</text>
</g>
<g font-size="1.8" fill="#a90000">
<text x="49.5" y="37.8">1</text>
<text x="49.5" y="40.4">2</text>
<text x="49.5" y="42.9">3</text>
<text x="49.5" y="45.5">4</text>
<text x="49.5" y="48">5</text>
<text x="49.5" y="50.5">6</text>
<text x="49.5" y="53.1">7</text>
<text x="49.5" y="55.6">8</text>
<text x="49.5" y="58.2">9</text>
<text x="48.9" y="60.7">10</text>
<text x="48.9" y="63.2">11</text>
<text x="48.9" y="65.8">12</text>
<text x="48.9" y="68.3">13</text>
<text x="48.9" y="70.9">14</text>
<text x="300.9" y="81">14</text>
<text x="313.4" y="78.8" transform="rotate(-90 313.4 78.8)">10</text>
<text x="316" y="78.2" transform="rotate(-90 316 78.2)">9</text>
<text x="318.5" y="78.8" transform="rotate(-90 318.5 78.8)">20</text>
<text x="328.9" y="81">15</text>
<text x="328.9" y="83.6">22</text>
<text x="301.6" y="86.1">1</text>
<text x="301.6" y="88.6">2</text>
<text x="328.9" y="88.6">23</text>
<text x="301.6" y="93.7">3</text>
<text x="328.9" y="91.2">28</text>
<text x="131.4" y="100.1">3</text>
<text x="139" y="100.1">2</text>
<text x="301.6" y="96.3">4</text>
<text x="301.6" y="98.8">5</text>
<text x="301.6" y="101.3">6</text>
<text x="328.9" y="98.8">24</text>
<text x="328.9" y="96.3">25</text>
<text x="328.9" y="101.3">26</text>
<text x="135.6" y="107.4" transform="rotate(-90 135.6 107.4)">1</text>
<text x="301.6" y="103.9">7</text>
<text x="328.9" y="103.9">27</text>
<text x="49.5" y="111.5">1</text>
<text x="300.9" y="109">11</text>
<text x="300.9" y="111.5">12</text>
<text x="328.9" y="111.5">16</text>
<text x="328.9" y="109">17</text>
<text x="49.5" y="114">2</text>
<text x="49.5" y="116.6">3</text>
<text x="49.5" y="119.1">4</text>
<text x="300.9" y="116.6">13</text>
<text x="328.9" y="114">18</text>
<text x="328.9" y="116.6">19</text>
<text x="49.5" y="121.7">5</text>
<text x="49.5" y="124.2">6</text>
<text x="49.5" y="126.7">7</text>
<text x="49.5" y="129.3">8</text>
<text x="49.5" y="131.8">9</text>
<text x="316" y="126.4" transform="rotate(-90 316 126.4)">8</text>
<text x="318.5" y="127" transform="rotate(-90 318.5 127)">21</text>
<text x="48.9" y="134.4">10</text>
<text x="48.9" y="136.9">11</text>
<text x="48.9" y="139.4">12</text>
<text x="50.1" y="196.6">1</text>
<text x="62.8" y="196.6">5</text>
<text x="50.1" y="199.1">3</text>
<text x="62.8" y="199.1">4</text>
<text x="56.9" y="206.4" transform="rotate(-90 56.9 206.4)">2</text>
</g>
<g font-size="1.8" fill="#0f0f0f">
<text x="166" y="37.7">I2S_MCLK</text>
<text x="166.2" y="40.3">I2S_LRCK</text>
<text x="158.8" y="45.6">22R I2S_ADC_OUT</text>
<text x="166.3" y="42.8">I2S_SCLK</text>
<text x="164.5" y="50.5">I2S_DAC_IN</text>
<text x="167.5" y="55.5">I2C_SCL</text>
<text x="167.4" y="60.6">I2C_SDA</text>
<text x="167.4" y="63.2">I2C_AD0</text>
<text x="158.8" y="68.4">22R CODEC_NRST</text>
<text x="287" y="80.9">CODEC_NRST</text>
<text x="332.7" y="83.5">CODEC_VFILT</text>
<text x="332.7" y="80.9">CODEC_VCOM</text>
<text x="287" y="86">CODEC_XTO</text>
<text x="287" y="88.6">CODEC_XTI</text>
<text x="333.3" y="88.6">CODEC_AMUTEC</text>
<text x="287" y="93.6">I2S_MCLK</text>
<text x="333.1" y="91.1">CODEC_BMUTEC</text>
<text x="287" y="98.7">I2S_SCLK</text>
<text x="287" y="101.3">I2S_ADC_OUT</text>
<text x="287" y="96.2">I2S_LRCK</text>
<text x="333" y="101.3">CODEC_AOUTB+</text>
<text x="333.1" y="96.2">CODEC_AOUTA+</text>
<text x="333.1" y="98.7">CODEC_AOUTA-</text>
<text x="287" y="103.8">I2S_DAC_IN</text>
<text x="333" y="103.8">CODEC_AOUTB-</text>
<text x="165" y="111.4">CONN_+5V</text>
<text x="287" y="111.4">I2C_SDA</text>
<text x="287" y="108.9">I2C_SCL</text>
<text x="332.7" y="114">CODEC_AINB_BUFF+</text>
<text x="332.9" y="111.4">CODEC_AINA_BUFF-</text>
<text x="332.9" y="108.9">CODEC_AINA_BUFF+</text>
<text x="163.5" y="119">CODEC_AINB</text>
<text x="287" y="116.5">I2C_AD0</text>
<text x="332.7" y="116.5">CODEC_AINB_BUFF-</text>
<text x="163.7" y="121.6">CODEC_AINA</text>
<text x="161.8" y="126.7">CODEC_AOUTB</text>
<text x="162" y="129.2">CODEC_AOUTA</text>
<text x="160.4" y="136.8">CODEC_BMUTEC</text>
<text x="160.5" y="134.3">CODEC_AMUTEC</text>
<text x="139.7" y="191.4">CODEC_AINA+</text>
<text x="194.5" y="191.4">CODEC_AINA_BUFF+</text>
<text x="221" y="191.4">CODEC_AOUTA+</text>
<text x="276.3" y="191.4">CODEC_AOUTA</text>
<text x="383.1" y="190.2">CODEC_AINA+</text>
<text x="139.7" y="197.8">CODEC_AINA-</text>
<text x="194.5" y="197.8">CODEC_AINA_BUFF-</text>
<text x="221" y="197.8">CODEC_AOUTA-</text>
<text x="316.2" y="192.7">CODEC_AINA</text>
<text x="383.1" y="195.2">CODEC_AINA-</text>
<text x="139.7" y="204.1">CODEC_VCOM</text>
<text x="316.2" y="220.6">CODEC_AINB</text>
<text x="382.9" y="218.1">CODEC_AINB+</text>
<text x="382.9" y="223.2">CODEC_AINB-</text>
<text x="139.7" y="233.3">CODEC_AINB+</text>
<text x="194.3" y="233.3">CODEC_AINB_BUFF+</text>
<text x="221" y="233.3">CODEC_AOUTB+</text>
<text x="276.1" y="233.3">CODEC_AOUTB</text>
<text x="139.7" y="239.7">CODEC_AINB-</text>
<text x="194.3" y="239.7">CODEC_AINB_BUFF-</text>
<text x="221" y="239.7">CODEC_AOUTB-</text>
<text x="111.7" y="249.8">CODEC_XTI</text>
<text x="139.7" y="246">CODEC_VCOM</text>
<text x="111" y="263.8">CODEC_XTO</text>
</g>
<g font-size="1.8" fill="#0000c2">
<text x="33.3" y="57">Digital</text>
<text x="40.7" y="57">Rail</text>
<text x="123.4" y="92.1">Reverse</text>
<text x="131.9" y="92.1">Polarity</text>
<text x="140.4" y="92.1">Protection</text>
<text x="233.4" y="123.3">to</text>
<text x="236.4" y="123.3">select</text>
<text x="237" y="121.3">Pull</text>
<text x="241.9" y="121.3">up</text>
<text x="243.3" y="123.3">I2C</text>
<text x="245.4" y="121.3">AD0</text>
<text x="246.3" y="125.3">(Pg</text>
<text x="247.6" y="123.3">as</text>
<text x="250.1" y="121.3">to</text>
<text x="250.8" y="125.3">35)</text>
<text x="250.9" y="123.3">the</text>
<text x="253.2" y="121.3">VA in</text>
<text x="255" y="123.3">control</text>
<text x="259.4" y="121.3">order</text>
<text x="262.9" y="123.3">mode</text>
<text x="33.3" y="127.6">Analog</text>
<text x="40.8" y="127.6">Rail</text>
<text x="229.7" y="130.9">is</text>
<text x="231.3" y="128.9">Upper</text>
<text x="232.5" y="130.9">always</text>
<text x="238" y="128.9">6</text>
<text x="240" y="130.9">001000,</text>
<text x="240.3" y="128.9">bits</text>
<text x="245" y="128.9">of</text>
<text x="248.1" y="128.9">the</text>
<text x="249" y="130.9">since</text>
<text x="252.2" y="128.9">7</text>
<text x="254.6" y="128.9">bit</text>
<text x="255.1" y="130.9">we</text>
<text x="258.2" y="128.9">address</text>
<text x="258.7" y="130.9">pulled</text>
<text x="265.8" y="130.9">AD0</text>
<text x="266.8" y="128.9">field</text>
<text x="270.5" y="130.9">to</text>
<text x="232.2" y="133">VA the</text>
<text x="239.7" y="133">chip</text>
<text x="244.8" y="133">address</text>
<text x="246.6" y="135">(Pg</text>
<text x="251" y="135">36)</text>
<text x="253.4" y="133">will</text>
<text x="257.8" y="133">be</text>
<text x="261.2" y="133">0010001</text>
<text x="65.8" y="153.3">D1 Transient</text>
<text x="78.8" y="153.3">Protection</text>
<text x="29" y="223.6">0603</text>
<text x="35.1" y="223.6">Aluminum</text>
<text x="45.4" y="223.6">Electrolytic</text>
<text x="57.3" y="223.6">Capacitors</text>
<text x="68.6" y="223.6">for</text>
<text x="72.4" y="223.6">C11,</text>
<text x="77.9" y="223.6">C12</text>
<text x="82.7" y="223.6">(Pg</text>
<text x="87.2" y="223.6">7)</text>
<text x="78.3" y="274.7">Crystal</text>
<text x="86.1" y="274.7">Frequency</text>
<text x="96.8" y="274.7">Selection</text>
<text x="106.7" y="274.7">(Pg</text>
<text x="111.2" y="274.7">27-28)</text>
</g>
<g font-size="1.8" fill="#725600">
<text x="331.5" y="201.7">File:</text>
<text x="336.7" y="201.7">single_to_differential.kicad_sch</text>
<text x="154.9" y="214.4">File:</text>
<text x="160.2" y="214.4">analog_input_buffer.kicad_sch</text>
<text x="236.2" y="214.4">File:</text>
<text x="241.4" y="214.4">analog_output_filter.kicad_sch</text>
<text x="331.5" y="229.6">File:</text>
<text x="336.7" y="229.6">single_to_differential.kicad_sch</text>
<text x="154.9" y="256.3">File:</text>
<text x="160.2" y="256.3">analog_input_buffer.kicad_sch</text>
<text x="236.2" y="256.3">File:</text>
<text x="241.4" y="256.3">analog_output_filter.kicad_sch</text>
</g>
<g font-size="1.4" fill="#0000c2">
<text x="271.8" y="133.3">SDOUT=1</text>
<text x="283.4" y="134.9">(Pg</text>
<text x="283.5" y="133.3">Default</text>
<text x="287" y="134.9">24)</text>
<text x="290" y="133.3">is</text>
<text x="292.3" y="133.3">Master</text>
<text x="298.3" y="133.3">Mode</text>
</g>
</svg>
